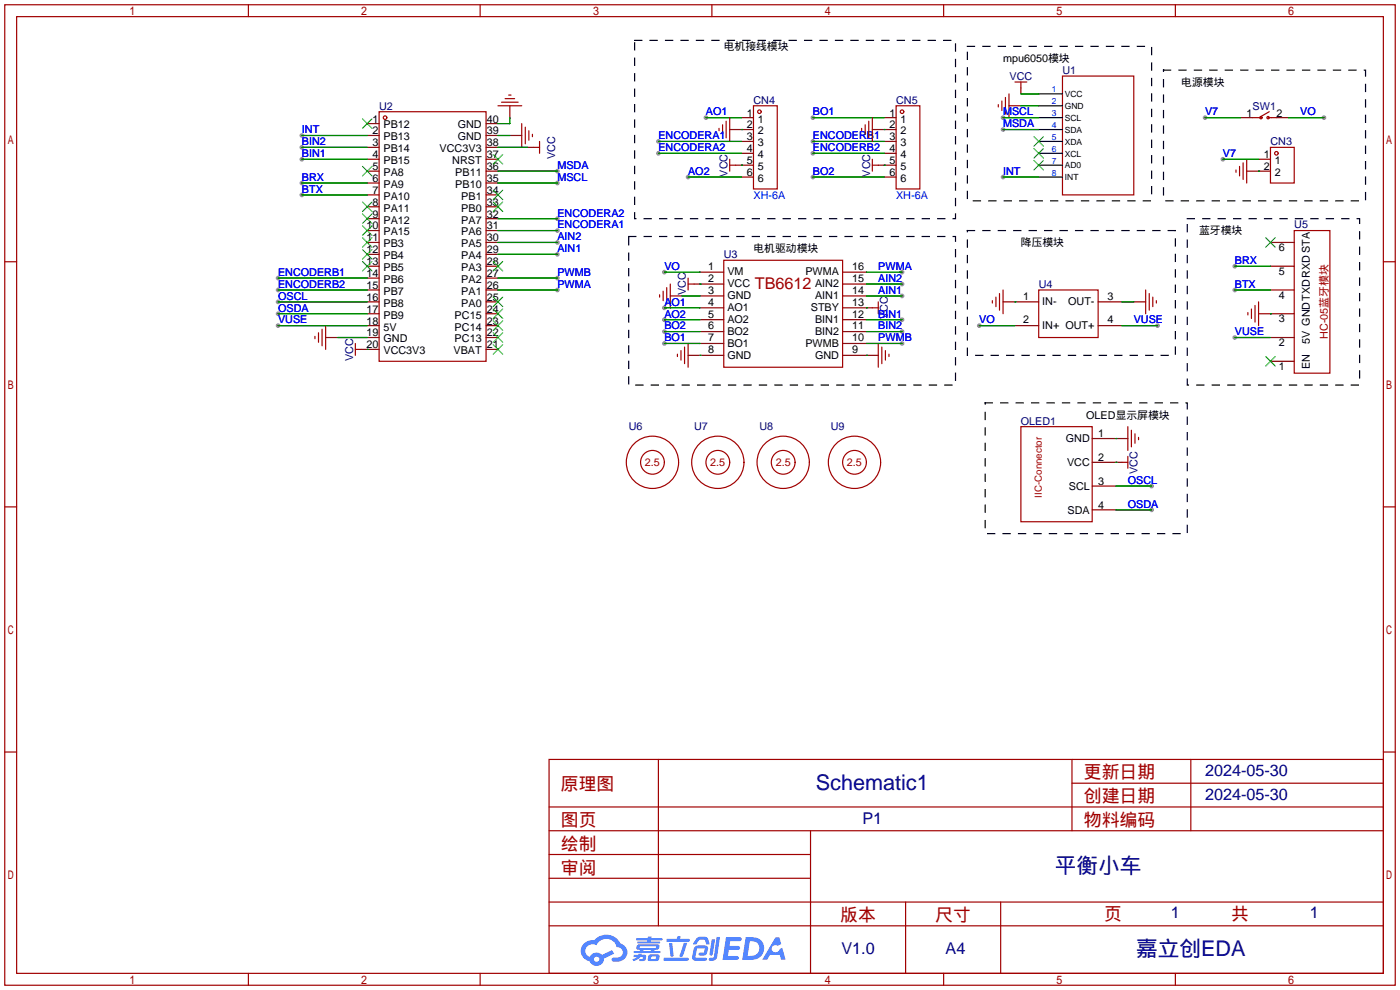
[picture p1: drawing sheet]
<svg xmlns="http://www.w3.org/2000/svg" width="299mm" height="212mm" viewBox="0 0 299 212" stroke-linecap="round" stroke-linejoin="round" font-family="sans-serif">
<g fill="#999">
<circle cx="261.4" cy="34" r=".51"/>
<circle cx="209.3" cy="69.6" r=".51"/>
<circle cx="247.4" cy="69.6" r=".51"/>
<circle cx="257.6" cy="25.1" r=".51"/>
<circle cx="283" cy="25.1" r=".51"/>
<circle cx="263.9" cy="72.1" r=".51"/>
<circle cx="59.4" cy="69.6" r=".51"/>
<circle cx="142" cy="58.2" r=".51"/>
<circle cx="246.1" cy="103.9" r=".51"/>
<circle cx="246.1" cy="109" r=".51"/>
<circle cx="214.4" cy="25.1" r=".51"/>
<circle cx="214.4" cy="27.7" r=".51"/>
<circle cx="214.4" cy="37.8" r=".51"/>
<circle cx="142" cy="65.8" r=".51"/>
<circle cx="142" cy="68.3" r=".51"/>
<circle cx="142" cy="70.9" r=".51"/>
<circle cx="142" cy="73.4" r=".51"/>
<circle cx="192.8" cy="58.2" r=".51"/>
<circle cx="192.8" cy="60.7" r=".51"/>
<circle cx="192.8" cy="63.2" r=".51"/>
<circle cx="192.8" cy="68.3" r=".51"/>
<circle cx="192.8" cy="70.9" r=".51"/>
<circle cx="192.8" cy="73.4" r=".51"/>
<circle cx="119.1" cy="36.6" r=".51"/>
<circle cx="119.1" cy="39.1" r=".51"/>
<circle cx="64.5" cy="29" r=".51"/>
<circle cx="263.9" cy="56.9" r=".51"/>
<circle cx="263.9" cy="62" r=".51"/>
<circle cx="119.1" cy="62" r=".51"/>
<circle cx="119.1" cy="59.4" r=".51"/>
<circle cx="119.1" cy="51.8" r=".51"/>
<circle cx="119.1" cy="54.4" r=".51"/>
<circle cx="119.1" cy="49.3" r=".51"/>
<circle cx="119.1" cy="46.7" r=".51"/>
<circle cx="59.4" cy="64.5" r=".51"/>
<circle cx="59.4" cy="67.1" r=".51"/>
<circle cx="59.4" cy="59.4" r=".51"/>
<circle cx="59.4" cy="62" r=".51"/>
<circle cx="64.5" cy="34" r=".51"/>
<circle cx="64.5" cy="31.5" r=".51"/>
<circle cx="64.5" cy="39.1" r=".51"/>
<circle cx="64.5" cy="41.7" r=".51"/>
<circle cx="150.9" cy="25.1" r=".51"/>
<circle cx="147.1" cy="37.8" r=".51"/>
<circle cx="173.7" cy="30.2" r=".51"/>
<circle cx="173.7" cy="32.8" r=".51"/>
<circle cx="173.7" cy="37.8" r=".51"/>
<circle cx="173.7" cy="25.1" r=".51"/>
<circle cx="140.7" cy="30.2" r=".51"/>
<circle cx="140.7" cy="32.8" r=".51"/>
</g>
<g fill="none" stroke="#a10000" stroke-width=".25">
<path d="M1 1h297.2v209.6h-297.2zM3.6 3.6h292.1v204.4h-292.1zM53.1 1v2.6M102.6 1v2.6M152.1 1v2.6M201.7 1v2.6M251.2 1v2.6M1 55.9h2.6M295.7 55.9h2.5M1 108.3h2.6M295.7 108.3h2.5M1 160.7h2.6"/>
<path d="M117.3 162.3h178.4v45.7h-178.4zM117.3 177.5h178.4M117.3 172.5h178.4M140.7 162.3v35.6M173.2 177.5v30.5M229.1 162.3v15.2M229.1 167.4h66.6M254.5 162.3v15.2M295.7 160.7h2.5M117.3 182.6h55.9M117.3 197.9h178.4M117.3 192.8h178.4"/>
<path d="M117.3 187.7h55.9M193.5 192.8v15.2M213.9 192.8v15.2M53.1 208v2.6M102.6 208v2.6M152.1 208v2.6M201.7 208v2.6M251.2 208v2.6"/>
</g>
<g fill="#5487ff">
<path d="M155.2 200.3h2.6a.48 .48 0 0 1 .7 .4 .48 .48 0 0 1-.6 .4h-1.8l-.2 1.1h1.9a.43 .43 0 0 1 .4 .4 .43 .43 0 0 1-.5 .4h-1.9l-.2 1.3h1.7a.45 .45 0 0 1 .5 .2 .45 .45 0 0 1-.1 .6h-3.3z"/>
<path d="M165.7 200.3h.9l.4 1.5-.8 .3a.84 .84 0 0 0-1.2 .3 .84 .84 0 0 0 .4 1.1 .84 .84 0 0 0 1.1-.4l.1-.2 .6-.3 .7 2.5h-1l-.2-1h-2.1l-.6 1h-1.1z"/>
<path d="M152.1 200.8h.7l-.5 3.1a.36 .36 0 0 1-.3 .3 .36 .36 0 0 1-.4-.3z"/>
<path d="M153.2 200.2h.7l-.6 4.3a1.13 1.13 0 0 1-1.8 .6l.2-.4h.7l.2-.2z"/>
<path d="M148.9 200.6l.6-.4h1a.77 .77 0 0 1 .9 .5l.3 1-.2 .2h-.5l-.3-.9-.2-.2-1 .1-.7 1-.6-.1-.1-.2z"/>
<path d="M148.4 202.4l.6-.3h1.7a.81 .81 0 0 1 .7 .5 .81 .81 0 0 1-.2 .8 .81 .81 0 0 1-.9 .8h-.7a.32 .32 0 0 1-.3-.3 .32 .32 0 0 1 .4-.3h.7l.2-.9-1.6 .1-.4 1.8 2.2 .1a.32 .32 0 0 1 .3 .4 .32 .32 0 0 1-.4 .2h-2.2l-.5-.3-.1-.5z"/>
<path d="M141.9 204.7h5a.33 .33 0 0 1 .3 .3 .33 .33 0 0 1-.3 .3h-4.9l-.2-.1z"/>
<path d="M146.1 201.5h.8l-.7 2a.98 .98 0 0 1-.7 1.1l-.3-.3z"/>
<path d="M143 201.6h.7l.3 2.5a.34 .34 0 0 1-.3 .4 .34 .34 0 0 1-.4-.3z"/>
<path d="M142.5 200.7h2.1l.3-.6h.6l-.1 .6h1.7a.32 .32 0 0 1 .4 .3 .32 .32 0 0 1-.4 .3h-4.5l-.2-.2z"/>
<path d="M135.5 204.1h.9l.1-.3h.6v.3h.8a.82 .82 0 0 1-.5 1.3h-.8v-.4l.7-.1 .1-.3a.68 .68 0 0 0-1 .4l-1.1 .4-.1-.4 .9-.5h-.7z"/>
<path d="M136 200.5h2.4l.1-.3h.7v.3h2.2l.2 .3-.2 .2h-2.3v.2h1.8l.2 .3-.2 .1h-4.5l-.1-.4h2l.1-.2h-2.3l-.1-.2z"/>
<path d="M159.4 200.3l-.8 4.9h1.7a2.5 2.5 0 0 0 3-2.5 2.5 2.5 0 0 0-3.1-2.4zM160.3 201.1a1.61 1.61 0 0 1 2 1.5 1.61 1.61 0 0 1-1.8 1.7h-.7z"/>
<path d="M136.2 202a.55 .55 0 0 0-.2 .8 .55 .55 0 0 0 .7 .2l.1 .3h-1.3v.3l5.4 .1 .3-.2-.2-.2h-1.2l.2-.3a.7 .7 0 0 0 .8-.3 .7 .7 0 0 0 0-.8l-4.2-.1zM136.8 202.3l3.3-.1 .1 .1-.2 .3h-3.2zM137.5 203h1.7l-.2 .3h-1.4z"/>
<path d="M138.6 204.2a1.05 1.05 0 0 0 0 1.2 2.91 2.91 0 0 0 2.2-.2 .98 .98 0 0 0 0-1.2h-1.6zM139.2 204.5l.9-.1 .1 .4-.2 .2-.8-.1z"/>
<path d="M124.9 201.6a2.23 2.23 0 0 0-.7 2.3 2.23 2.23 0 0 0 1.8 1.6 1.58 1.58 0 0 0 1.8 .9 1.58 1.58 0 0 0 1.3-1.5l2.2-1.1-.5-.7-2.1 1a1.65 1.65 0 0 0-2.7 .4 1.45 1.45 0 0 1-.8-1.9 1.45 1.45 0 0 1 2-.7l.3 .1a2.3 2.3 0 0 1 2.3-1.3 2.3 2.3 0 0 1 2 1.7 1.12 1.12 0 0 1 1.3 1 1.12 1.12 0 0 1-1.1 1.2h-.7a.45 .45 0 0 0-.6 .4 .45 .45 0 0 0 .5 .5 2.21 2.21 0 0 0 2.2-.5 2.21 2.21 0 0 0 .5-2.3 2.13 2.13 0 0 0-1.3-1.1 3.3 3.3 0 0 0-5.6-.7l-1.1 .1zM127 205a.57 .57 0 0 1 1.1 0 .57 .57 0 0 1-1.1 0z"/>
</g>
<g fill="none" stroke="#a10000" stroke-width=".25">
<path d="M216.9 17.5h2.6M218.2 17.5v1.3M227.1 16.3h15.2v25.4h-15.2zM81 23.9h22.9v53.3h-22.9zM106.4 22.6h5.1M107.2 21.8h3.5M107.9 21.1h2.1M108.7 20.3h.5M111.5 26.4v5.1M112.3 27.2v3.5M113 27.9v2.1M113.8 28.7v.5"/>
<path d="M114 31.5h1.3M115.3 30.2v2.6M153.7 27.4v.5M154.4 26.7v2M155.2 25.9v3.6M156 25.1v5.1M156 34v2.6M156 35.3h1.2M161 22.6h5.1v17.8h-5.1zM184.1 27.4v.5M184.9 26.7v2M185.7 25.9v3.6"/>
<path d="M186.4 35.3h1.3M186.4 25.1v5.1M186.4 34v2.6M191.5 22.6h5.1v17.8h-5.1zM213.4 22.4v.5M214.1 21.6v2M214.9 20.8v3.6M215.6 20.1v5M264.2 36.3v.5M264.9 35.6v2M265.7 34.8v3.6M266.4 34v5.1"/>
<path d="M267.7 25.1h1.8M271 25.1h1.8M271.3 23.9l-1.8 1M271.5 31.5h5.1v7.6h-5.1zM147.1 59.4v2.6M154.7 55.6h25.4v22.9h-25.4zM276.6 49.3h7.6v30.5h-7.6zM67.3 71.9v.5M68.1 71.1v2.1M68.8 70.4v3.5M69.6 69.6v5.1M75.9 73.4v2.5"/>
<path d="M75.9 74.7h1.3M141 63v.5M141.7 62.2v2.1M142.5 61.5v3.5M143.3 60.7v5.1M144.8 75.7v.5M145.5 74.9v2.1M146.3 74.2v3.5M147.1 73.4v5.1M147.1 60.7h1.2M186.4 65.8h1.3M187.7 64.5v2.6"/>
<path d="M187.7 73.4v5.1M188.5 74.2v3.5M189.2 74.9v2.1M190 75.7v.5M212.1 64.3v.5M212.9 63.5v2M213.6 62.7v3.6M214.4 62v5.1M222 62h12.7v10.1h-12.7zM244.9 62v5.1M245.6 62.7v3.6M246.4 63.5v2"/>
<path d="M247.1 64.3v.5M266.7 66.8v.5M267.5 66v2.1M268.2 65.3v3.5M269 64.5v5.1M218.2 91.2h15.2v20.3h-15.2zM239.8 98.8h1.2M241 91.2v5.1M241 97.5v2.6M241.8 91.9v3.6M242.6 92.7v2M243.3 93.5v.5"/>
<circle cx="82.3" cy="25.1" r=".38"/>
<circle cx="162.3" cy="23.9" r=".38"/>
<circle cx="192.8" cy="23.9" r=".38"/>
<circle cx="269.5" cy="25.1" r=".25"/>
<circle cx="271" cy="25.1" r=".25"/>
<circle cx="272.8" cy="32.8" r=".38"/>
<circle cx="139.4" cy="98.8" r="5.6"/>
<circle cx="139.4" cy="98.8" r="2.54"/>
<circle cx="153.4" cy="98.8" r="5.6"/>
<circle cx="153.4" cy="98.8" r="2.54"/>
<circle cx="167.4" cy="98.8" r="5.6"/>
<circle cx="167.4" cy="98.8" r="2.54"/>
<circle cx="182.6" cy="98.8" r="5.6"/>
<circle cx="182.6" cy="98.8" r="2.54"/>
</g>
<path d="M222 20.1h5.1M222 22.6h5.1M222 25.1h5.1M222 27.7h5.1M222 30.2h5.1M222 32.8h5.1M222 35.3h5.1M222 37.8h5.1" fill="none" stroke="#000" stroke-width=".25"/>
<g fill="none" stroke="#3c3" stroke-width=".25">
<path d="M77.5 25.4l2 2M77.5 35.6l2 2M79.5 25.4l-2 2M79.5 35.6l-2 2M105.4 33l2 2.1M107.4 33l-2 2.1M221 29.2l2 2M221 31.8l2 2M221 34.3l2 2M223 29.2l-2 2M223 31.8l-2 2M223 34.3l-2 2"/>
<path d="M77.5 43.2l2 2M77.5 45.7l2 2.1M77.5 48.3l2 2M77.5 50.8l2 2M77.5 53.3l2 2.1M77.5 55.9l2 2M79.5 43.2l-2 2M79.5 45.7l-2 2.1M79.5 48.3l-2 2M79.5 50.8l-2 2M79.5 53.3l-2 2.1M79.5 55.9l-2 2"/>
<path d="M105.4 55.9l2 2M105.4 43.2l2 2M105.4 40.6l2 2.1M107.4 55.9l-2 2M107.4 43.2l-2 2M107.4 40.6l-2 2.1M270.5 50.8l2 2M272.5 50.8l-2 2M105.4 73.7l2 2M105.4 71.1l2 2.1M105.4 68.6l2 2M105.4 66l2 2.1"/>
<path d="M105.4 63.5l2 2M107.4 73.7l-2 2M107.4 71.1l-2 2.1M107.4 68.6l-2 2M107.4 66l-2 2.1M107.4 63.5l-2 2M270.5 76.2l2 2M272.5 76.2l-2 2"/>
</g>
<g fill="none" stroke="#870000" stroke-width=".25">
<path d="M218.2 18.8v1.3M78.5 26.4h2.5M78.5 29h2.5M78.5 31.5h2.5M78.5 34h2.5M78.5 36.6h2.5M78.5 39.1h2.5M103.9 26.4h2.5M103.9 29h2.5M103.9 31.5h2.5M103.9 34h2.5M103.9 36.6h2.5"/>
<path d="M103.9 39.1h2.5M109 29h2.5M109 22.6v2.5M112.8 31.5h1.2M156 27.7h5M157.2 35.3h3.8M158.5 25.1h2.5M158.5 30.2h2.5M158.5 32.8h2.5M158.5 37.8h2.5M186.4 27.7h5.1M187.7 35.3h3.8"/>
<path d="M189 25.1h2.5M189 30.2h2.5M189 32.8h2.5M189 37.8h2.5M215.6 22.6h2.6M265.2 25.1h2.5M266.4 36.6h5.1M269 34h2.5M272.8 25.1h2.5M78.5 41.7h2.5M78.5 44.2h2.5M78.5 46.7h2.5"/>
<path d="M78.5 49.3h2.5M78.5 51.8h2.5M78.5 54.4h2.5M78.5 56.9h2.5M78.5 59.4h2.5M103.9 41.7h2.5M103.9 44.2h2.5M103.9 46.7h2.5M103.9 49.3h2.5M103.9 51.8h2.5M103.9 54.4h2.5M103.9 56.9h2.5"/>
<path d="M103.9 59.4h2.5M149.6 58.2h5.1M180.1 58.2h5.1M271.5 51.8h5.1M271.5 56.9h5.1M69.6 72.1h2.5M77.2 74.7h3.8M78.5 62h2.5M78.5 64.5h2.5M78.5 67.1h2.5M78.5 69.6h2.5M78.5 72.1h2.5"/>
<path d="M103.9 62h2.5M103.9 64.5h2.5M103.9 67.1h2.5M103.9 69.6h2.5M103.9 72.1h2.5M103.9 74.7h2.5M143.3 63.2h2.5M147.1 75.9h7.6M148.3 60.7h6.4M149.6 63.2h5.1M149.6 65.8h5.1M149.6 68.3h5.1"/>
<path d="M149.6 70.9h5.1M149.6 73.4h5.1M180.1 60.7h5.1M180.1 63.2h5.1M180.1 65.8h6.3M180.1 68.3h5.1M180.1 70.9h5.1M180.1 73.4h5.1M180.1 75.9h7.6M214.4 64.5h7.6M216.9 69.6h5.1M234.7 64.5h5.1"/>
<path d="M234.7 69.6h5.1M242.3 64.5h2.6M269 67.1h7.6M271.5 62h5.1M271.5 72.1h5.1M271.5 77.2h5.1M233.4 98.8h6.4M233.4 93.7h7.6M233.4 109h5.1M233.4 103.9h5.1"/>
</g>
<g fill="none" stroke="#008700" stroke-width=".25">
<path d="M64.5 29h14M64.5 31.5h14M64.5 34h14M64.5 39.1h14M106.4 29h2.6M106.4 31.5h6.4M106.4 36.6h12.7M106.4 39.1h12.7M109 25.1v1.3h-2.6M140.7 30.2h17.8M140.7 32.8h17.8M147.1 37.8h11.4"/>
<path d="M150.9 25.1h7.6M158.5 35.3h.1M158.5 27.7h.1M173.7 25.1h15.3M173.7 37.8h15.3M173.7 30.2h15.3M173.7 32.8h15.3M189 35.3h.1M189 27.7h.1M214.4 25.1h7.6M214.4 27.7h7.6M214.4 37.8h7.6"/>
<path d="M218.2 20.1h3.8M218.2 22.6h3.8M257.6 25.1h7.6M261.4 34h7.6M269 36.6h.1M275.3 25.1h7.7M59.4 59.4h19.1M64.5 41.7h14M106.4 59.4h12.7M106.4 51.8h12.7M106.4 54.4h12.7M106.4 49.3h12.7"/>
<path d="M106.4 46.7h12.7M142 58.2h7.6M185.2 58.2h7.6M263.9 56.9h7.6M59.4 64.5h19.1M59.4 69.6h19.1M59.4 62h19.1M59.4 67.1h19.1M72.1 72.1h6.4M78.5 74.7h.1M106.4 62h12.7M142 65.8h7.6"/>
<path d="M142 68.3h7.6M142 70.9h7.6M142 73.4h7.6M145.8 63.2h3.8M149.6 60.7h.1M149.6 75.9h.1M185.2 65.8h.1M185.2 75.9h.1M185.2 63.2h7.6M185.2 68.3h7.6M185.2 70.9h7.6M185.2 73.4h7.6"/>
<path d="M185.2 60.7h7.6M209.3 69.6h7.6M216.9 64.5h.1M239.8 64.5h2.5M239.8 69.6h7.6M263.9 72.1h7.6M263.9 62h7.6M271.5 67.1h.1M238.5 93.7h.1M238.5 98.8h.1M238.5 103.9h7.6M238.5 109h7.6"/>
</g>
<path d="M135.6 8.6h68.6v38.1h-68.6zM206.8 9.9h39.3v33h-39.3zM248.7 15h43.1v27.9h-43.1zM134.4 50.5h69.8v31.8h-69.8zM206.8 49.3h44.4v26.6h-44.4zM253.7 46.7h36.9v35.6h-36.9zM210.6 86.1h43.1v27.9h-43.1z" fill="none" stroke="#000" stroke-width=".25" stroke-dasharray="1.5 1.8"/>
<g font-size="4.6" fill="#000080">
<text x="174.4" y="168.8">Schematic1</text>
<text x="225.5" y="186.6">平衡小车</text>
<text x="242.8" y="204.3">嘉立创EDA</text>
</g>
<g font-size="3.8" fill="#a00000">
<text x="231.6" y="166.4">更新日期</text>
<text x="119.9" y="168.9">原理图</text>
<text x="231.6" y="171.5">创建日期</text>
<text x="119.9" y="176.5">图页</text>
<text x="231.6" y="176.5">物料编码</text>
<text x="119.9" y="181.6">绘制</text>
<text x="119.9" y="186.7">审阅</text>
<text x="179.6" y="196.9">版本</text>
<text x="199.9" y="196.9">尺寸</text>
<text x="236" y="196.6">页</text>
<text x="263.1" y="196.6">共</text>
</g>
<text font-size="3.5" fill="#a00000" x="161.3" y="61.7">TB6612</text>
<g font-size="3.5" fill="#000080">
<text x="257.6" y="165.9">2024-05-30</text>
<text x="257.6" y="171">2024-05-30</text>
<text x="184.3" y="176">P1</text>
<text x="250.2" y="196.1">1</text>
<text x="280" y="196.1">1</text>
<text x="179.8" y="204">V1.0</text>
<text x="202.1" y="204">A4</text>
</g>
<g font-size="2.3">
<text x="154.7" y="10.7">电机接线模块</text>
<text x="214.4" y="13.3">mpu6050模块</text>
<text x="252.5" y="18.3">电源模块</text>
<text x="79.6" y="26.2">1</text>
<text x="79.6" y="28.7">2</text>
<text x="82" y="27.5">PB12</text>
<text x="82" y="30">PB13</text>
<text x="97.8" y="30">GND</text>
<text x="97.8" y="27.5">GND</text>
<text x="104" y="28.7">39</text>
<text x="104" y="26.2">40</text>
<text x="159.6" y="24.9">1</text>
<text x="159.6" y="27.5">2</text>
<text x="159.6" y="30">3</text>
<text x="162" y="26.2">1</text>
<text x="162" y="28.7">2</text>
<text x="190.1" y="24.9">1</text>
<text x="190.1" y="27.5">2</text>
<text x="190.1" y="30">3</text>
<text x="192.5" y="26.2">1</text>
<text x="192.5" y="28.7">2</text>
<text x="266.4" y="24.9">1</text>
<text x="272.8" y="24.9">2</text>
<text x="79.6" y="31.3">3</text>
<text x="79.6" y="33.8">4</text>
<text x="82" y="32.5">PB14</text>
<text x="82" y="35.1">PB15</text>
<text x="94" y="32.5">VCC3V3</text>
<text x="96.7" y="35.1">NRST</text>
<text x="104" y="33.8">37</text>
<text x="104" y="31.3">38</text>
<text x="159.6" y="32.5">4</text>
<text x="159.6" y="35.1">5</text>
<text x="162" y="31.3">3</text>
<text x="162" y="33.8">4</text>
<text x="190.1" y="32.5">4</text>
<text x="190.1" y="35.1">5</text>
<text x="192.5" y="31.3">3</text>
<text x="192.5" y="33.8">4</text>
<text x="270.1" y="33.8">1</text>
<text x="272.5" y="35.1">1</text>
<text x="79.6" y="36.3">5</text>
<text x="79.6" y="38.9">6</text>
<text x="79.6" y="41.4">7</text>
<text x="82" y="37.6">PA8</text>
<text x="82" y="40.2">PA9</text>
<text x="97.3" y="40.2">PB10</text>
<text x="97.3" y="37.6">PB11</text>
<text x="104" y="41.4">34</text>
<text x="104" y="38.9">35</text>
<text x="104" y="36.3">36</text>
<text x="159.6" y="37.6">6</text>
<text x="162" y="36.3">5</text>
<text x="162" y="38.9">6</text>
<text x="190.1" y="37.6">6</text>
<text x="192.5" y="36.3">5</text>
<text x="192.5" y="38.9">6</text>
<text x="270.1" y="36.3">2</text>
<text x="272.5" y="37.6">2</text>
<text x="79.6" y="44">8</text>
<text x="79.6" y="46.5">9</text>
<text x="82" y="42.7">PA10</text>
<text x="82" y="45.2">PA11</text>
<text x="82" y="47.8">PA12</text>
<text x="98.6" y="47.8">PA7</text>
<text x="98.6" y="45.2">PB0</text>
<text x="98.6" y="42.7">PB1</text>
<text x="104" y="46.5">32</text>
<text x="104" y="44">33</text>
<text x="78.3" y="49">10</text>
<text x="78.3" y="51.6">11</text>
<text x="82" y="50.3">PA15</text>
<text x="82" y="52.9">PB3</text>
<text x="98.6" y="52.9">PA5</text>
<text x="98.6" y="50.3">PA6</text>
<text x="104" y="51.6">30</text>
<text x="104" y="49">31</text>
<text x="161" y="53.9">电机驱动模块</text>
<text x="218.2" y="52.6">降压模块</text>
<text x="256.3" y="50.1">蓝牙模块</text>
<text x="273.3" y="53.7">6</text>
<text x="78.3" y="54.1">12</text>
<text x="78.3" y="56.7">13</text>
<text x="78.3" y="59.2">14</text>
<text x="82" y="55.4">PB4</text>
<text x="82" y="57.9">PB5</text>
<text x="98.6" y="57.9">PA3</text>
<text x="98.6" y="55.4">PA4</text>
<text x="104" y="59.2">27</text>
<text x="104" y="56.7">28</text>
<text x="104" y="54.1">29</text>
<text x="151.4" y="57.7">1</text>
<text x="155.4" y="58.9">VM</text>
<text x="172.1" y="58.9">PWMA</text>
<text x="182.1" y="57.7">16</text>
<text x="273.3" y="58.7">5</text>
<text x="78.3" y="61.7">15</text>
<text x="78.3" y="64.3">16</text>
<text x="82" y="60.5">PB6</text>
<text x="82" y="63">PB7</text>
<text x="82" y="65.6">PB8</text>
<text x="98.6" y="65.6">PA0</text>
<text x="98.6" y="63">PA1</text>
<text x="98.6" y="60.5">PA2</text>
<text x="104" y="64.3">25</text>
<text x="104" y="61.7">26</text>
<text x="151.4" y="60.2">2</text>
<text x="151.4" y="62.8">3</text>
<text x="151.4" y="65.3">4</text>
<text x="155.4" y="61.4">VCC</text>
<text x="155.4" y="63.9">GND</text>
<text x="174.2" y="63.9">AIN1</text>
<text x="174.2" y="61.4">AIN2</text>
<text x="182.1" y="65.3">13</text>
<text x="182.1" y="62.8">14</text>
<text x="182.1" y="60.2">15</text>
<text x="218.7" y="64.1">1</text>
<text x="222.8" y="65.2">IN-</text>
<text x="228.3" y="65.2">OUT-</text>
<text x="236.7" y="64.1">3</text>
<text x="273.3" y="63.8">4</text>
<text x="78.3" y="66.8">17</text>
<text x="78.3" y="69.4">18</text>
<text x="78.3" y="71.9">19</text>
<text x="82" y="68.1">PB9</text>
<text x="82" y="70.6">5V</text>
<text x="97.2" y="70.6">PC14</text>
<text x="97.2" y="68.1">PC15</text>
<text x="104" y="71.9">22</text>
<text x="104" y="69.4">23</text>
<text x="104" y="66.8">24</text>
<text x="151.4" y="67.9">5</text>
<text x="151.4" y="70.4">6</text>
<text x="155.4" y="66.5">AO1</text>
<text x="155.4" y="69">AO2</text>
<text x="155.4" y="71.6">BO2</text>
<text x="173.3" y="66.5">STBY</text>
<text x="174.2" y="71.6">BIN2</text>
<text x="174.2" y="69">BIN1</text>
<text x="182.1" y="70.4">11</text>
<text x="182.1" y="67.9">12</text>
<text x="218.7" y="69.1">2</text>
<text x="222.8" y="70.3">IN+ OUT+</text>
<text x="236.7" y="69.1">4</text>
<text x="273.3" y="68.9">3</text>
<text x="78.3" y="74.4">20</text>
<text x="82" y="73.2">GND</text>
<text x="82" y="75.7">VCC3V3</text>
<text x="96.9" y="75.7">VBAT</text>
<text x="97.2" y="73.2">PC13</text>
<text x="104" y="74.4">21</text>
<text x="151.4" y="72.9">7</text>
<text x="151.4" y="75.5">8</text>
<text x="155.4" y="74.1">BO1</text>
<text x="155.4" y="76.6">GND</text>
<text x="172.1" y="74.1">PWMB</text>
<text x="174.2" y="76.6">GND</text>
<text x="182.1" y="75.5">9</text>
<text x="182.1" y="72.9">10</text>
<text x="273.3" y="74">2</text>
<text x="280" y="73.5" transform="rotate(-90 280 73.5)">5V GNDTXDRXD STA</text>
<text x="273.3" y="79.1">1</text>
<text x="280" y="78.8" transform="rotate(-90 280 78.8)">EN</text>
<text x="232.2" y="89.5">OLED显示屏模块</text>
<text x="227.8" y="94.5">GND</text>
<text x="234.7" y="93.5">1</text>
<text x="228" y="99.6">VCC</text>
<text x="234.7" y="98.6">2</text>
<text x="228.4" y="104.7">SCL</text>
<text x="234.7" y="103.7">3</text>
<text x="228.2" y="109.8">SDA</text>
<text x="234.7" y="108.7">4</text>
</g>
<g font-size="2.3" fill="#000080">
<text x="215.7" y="17.1">VCC</text>
<text x="227.1" y="15.8">U1</text>
<text x="81" y="23.4">U2</text>
<text x="161" y="22.1">CN4</text>
<text x="191.5" y="22.1">CN5</text>
<text x="267.7" y="23.4">SW1</text>
<text x="118.7" y="33.9" transform="rotate(-90 118.7 33.9)">VCC</text>
<text x="271.5" y="31">CN3</text>
<text x="155.5" y="37.7" transform="rotate(-90 155.5 37.7)">VCC</text>
<text x="186" y="37.7" transform="rotate(-90 186 37.7)">VCC</text>
<text x="276.6" y="48.8">U5</text>
<text x="154.7" y="55.2">U3</text>
<text x="146.6" y="63.1" transform="rotate(-90 146.6 63.1)">VCC</text>
<text x="222" y="61.5">U4</text>
<text x="189.8" y="68.2" transform="rotate(-90 189.8 68.2)">VCC</text>
<text x="75.5" y="77.1" transform="rotate(-90 75.5 77.1)">VCC</text>
<text x="134.4" y="92">U6</text>
<text x="148.3" y="92">U7</text>
<text x="162.3" y="92">U8</text>
<text x="177.5" y="92">U9</text>
<text x="218.2" y="90.7">OLED1</text>
<text x="243.1" y="101.2" transform="rotate(-90 243.1 101.2)">VCC</text>
</g>
<g font-size="2.3" fill="#00f">
<text x="64.5" y="28.5">INT</text>
<text x="140.7" y="29.8">ENCODERA1</text>
<text x="150.9" y="24.7">AO1</text>
<text x="173.7" y="29.8">ENCODERB1</text>
<text x="173.7" y="24.7">BO1</text>
<text x="214.4" y="24.7">MSCL</text>
<text x="214.4" y="27.2">MSDA</text>
<text x="257.6" y="24.7">V7</text>
<text x="277.9" y="24.7">VO</text>
<text x="64.5" y="33.6">BIN1</text>
<text x="64.5" y="31">BIN2</text>
<text x="140.7" y="32.3">ENCODERA2</text>
<text x="173.7" y="32.3">ENCODERB2</text>
<text x="261.4" y="33.6">V7</text>
<text x="64.5" y="38.7">BRX</text>
<text x="64.5" y="41.2">BTX</text>
<text x="119.1" y="36.1">MSDA</text>
<text x="119.1" y="38.7">MSCL</text>
<text x="147.1" y="37.4">AO2</text>
<text x="173.7" y="37.4">BO2</text>
<text x="214.4" y="37.4">INT</text>
<text x="119.1" y="46.3">ENCODERA2</text>
<text x="161" y="42.5">XH-6A</text>
<text x="191.5" y="42.5">XH-6A</text>
<text x="119.1" y="51.4">AIN2</text>
<text x="119.1" y="53.9">AIN1</text>
<text x="119.1" y="48.8">ENCODERA1</text>
<text x="59.4" y="59">ENCODERB1</text>
<text x="119.1" y="59">PWMB</text>
<text x="142" y="57.7">VO</text>
<text x="187.7" y="57.7">PWMA</text>
<text x="263.9" y="56.4">BRX</text>
<text x="59.4" y="64.1">OSCL</text>
<text x="59.4" y="61.5">ENCODERB2</text>
<text x="119.1" y="61.5">PWMA</text>
<text x="142" y="65.3">AO1</text>
<text x="187.7" y="60.2">AIN2</text>
<text x="187.7" y="62.8">AIN1</text>
<text x="263.9" y="61.5">BTX</text>
<text x="59.4" y="69.1">VUSE</text>
<text x="59.4" y="66.6">OSDA</text>
<text x="142" y="67.9">AO2</text>
<text x="142" y="70.4">BO2</text>
<text x="187.7" y="67.9">BIN1</text>
<text x="187.7" y="70.4">BIN2</text>
<text x="209.3" y="69.1">VO</text>
<text x="242.3" y="69.1">VUSE</text>
<text x="263.9" y="71.7">VUSE</text>
<text x="142" y="72.9">BO1</text>
<text x="187.7" y="72.9">PWMB</text>
<text x="241" y="103.4">OSCL</text>
<text x="241" y="108.5">OSDA</text>
</g>
<g font-size="2.3" fill="#a00000">
<text x="283.8" y="72.5" transform="rotate(-90 283.8 72.5)">HC-05蓝牙模块</text>
<text x="137.8" y="99.5">2.5</text>
<text x="151.8" y="99.5">2.5</text>
<text x="165.8" y="99.5">2.5</text>
<text x="181" y="99.5">2.5</text>
</g>
<text font-size="2.1" fill="#a00000" x="222.7" y="106.3" transform="rotate(-90 222.7 106.3)">IIC-Connector</text>
<g font-size="1.8" fill="#00f">
<text x="224.8" y="19.8">1</text>
<text x="224.8" y="22.3">2</text>
<text x="224.8" y="24.8">3</text>
<text x="224.8" y="27.4">4</text>
<text x="224.8" y="29.9">5</text>
<text x="224.8" y="32.5">6</text>
<text x="224.8" y="35">7</text>
<text x="224.8" y="37.5">8</text>
</g>
<g font-size="1.8">
<text x="227.6" y="20.8">VCC</text>
<text x="227.6" y="23.3">GND</text>
<text x="227.6" y="25.8">SCL</text>
<text x="227.6" y="28.4">SDA</text>
<text x="227.6" y="30.9">XDA</text>
<text x="227.6" y="33.5">XCL</text>
<text x="227.6" y="36">AD0</text>
<text x="227.6" y="38.5">INT</text>
</g>
</svg>
